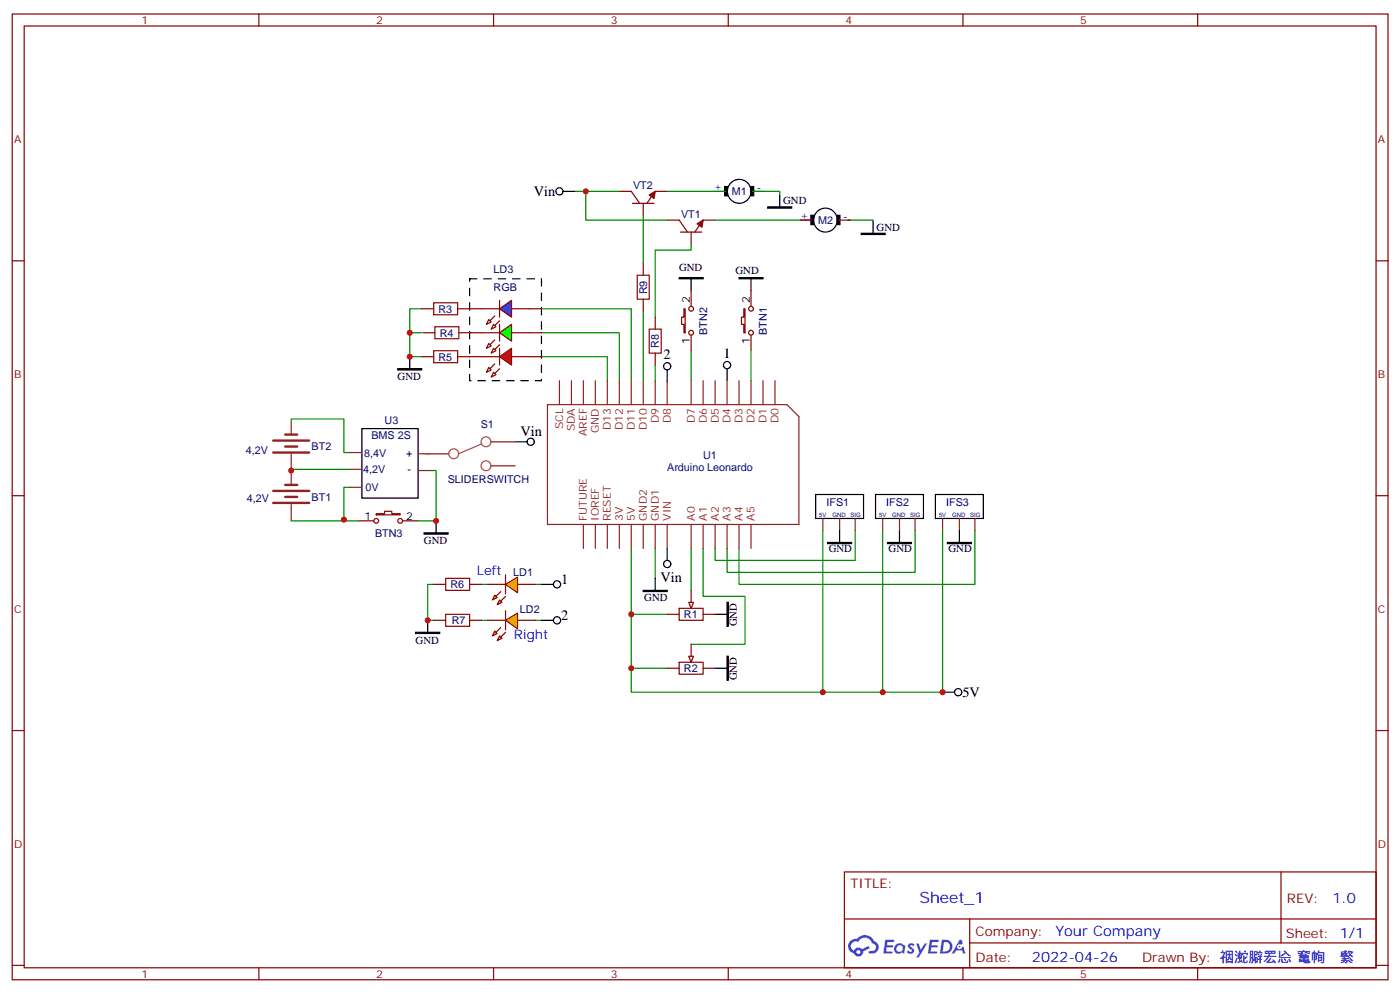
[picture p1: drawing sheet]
<svg xmlns="http://www.w3.org/2000/svg" width="412mm" height="292mm" viewBox="0 0 412 292" stroke-linecap="round" stroke-linejoin="round" font-family="sans-serif">
<g fill="none" stroke="#870000" stroke-width=".35">
<path d="M3.6 4.1h405.3v284.4h-405.3zM7.1 7.7h398.3v277.2h-398.3zM76.3 4.1v3.6M145.4 4.1v3.6M214.6 4.1v3.6M283.7 4.1v3.6M352.8 4.1v3.6M3.6 76.8h3.5M405.4 76.8h3.5M3.6 145.9h3.5M405.4 145.9h3.5M3.6 215.1h3.5"/>
<path d="M405.4 215.1h3.5M248.8 256.7h156.6v28.2h-156.6zM377.4 256.7v20.9M248.8 270.6h156.5M285.7 277.6h119.6M285.7 270.6v14.1M3.6 284.2h3.5M76.3 284.9v3.6M145.4 284.9v3.6M214.6 284.9v3.6M283.7 284.9v3.6M352.8 284.9v3.6"/>
<path d="M405.4 284.2h3.5"/>
</g>
<g fill="#5487ff">
<path d="M267.8 277.9a1.22 1.22 0 0 1 1.7 .3l-.4 .5a.47 .47 0 0 0-.3-.4 .47 .47 0 0 0-.6 .2l.2 .3a1.14 1.14 0 0 1 .8 1.7 1.14 1.14 0 0 1-1.9 0l-.2-.2 .4-.5 .8 .4a.29 .29 0 0 0 .3-.3 .29 .29 0 0 0-.3-.3 1.04 1.04 0 0 1-.5-1.7z"/>
<path d="M260.8 276.6h2.3l.4 .2-.2 .5-1.8 .1-.1 .8h1.5l.3 .4-.4 .4h-1.5l-.2 1.1h1.7l.2 .3-.2 .3-2.6 .1z"/>
<path d="M273.9 276.6h2.4l.3 .2-.1 .5-1.9 .1-.1 .8h1.5l.4 .4-.4 .4h-1.6l-.1 1.1h1.7l.2 .3-.2 .3-2.7 .1z"/>
<path d="M282.7 276.7h.7l.3 1.2-.6 .3a.69 .69 0 0 0-1 .3 .69 .69 0 0 0 .4 1 .69 .69 0 0 0 .9-.7l.5-.2 .5 2.2h-.7l-.3-.9h-1.7l-.5 .9h-.9z"/>
<path d="M269.9 277.7h.8l.6 1.8 1.1-1.8h.8l-2.5 4.2h-.8l.9-1.5z"/>
<path d="M277.5 276.6l-.6 4.2h1.3a2.11 2.11 0 0 0 2.5-2.1 2.11 2.11 0 0 0-2.6-2.1zM278.2 277.4a1.39 1.39 0 0 1 1.6 1.4 1.39 1.39 0 0 1-1.7 1.3h-.3z"/>
<path d="M263.8 278.3a1.54 1.54 0 0 0-.1 2.1 1.54 1.54 0 0 0 2.1 .2l.7 .2 .2-2.3-.1-.2-.4-.1a1.49 1.49 0 0 0-2.4 .1zM264 279.3a.95 .95 0 0 1 1.9 0 .95 .95 0 0 1-1.9 0z"/>
<path d="M250.5 277a2.18 2.18 0 0 0 1.1 3.7 1.44 1.44 0 0 0 1.6 1 1.44 1.44 0 0 0 1.1-1.5l2.1-1-.5-.8-1.9 1a1.47 1.47 0 0 0-2.4 .4 1.39 1.39 0 0 1-.7-1.9 1.39 1.39 0 0 1 2-.5 2.12 2.12 0 0 1 2.2-1.3 2.12 2.12 0 0 1 1.8 1.7 1.14 1.14 0 0 1 1.1 1.4 1.14 1.14 0 0 1-1.6 .8 .43 .43 0 0 0-.5 .3 .43 .43 0 0 0 .4 .5 1.98 1.98 0 0 0 2.5-1.2 1.98 1.98 0 0 0-1.3-2.5 3.1 3.1 0 0 0-5.2-.7l-.9 .1zM252.4 280.3a.55 .55 0 0 1 1.1 0 .55 .55 0 0 1-1.1 0z"/>
<circle cx="282.7" cy="278.7" r=".26"/>
</g>
<path d="M127.8 172h-1.8v10.6h1.8M141.9 172h1.8M157.8 172h1.7M141.9 182.6h1.8M157.8 182.6h1.7" fill="none" stroke="#008700" stroke-width=".35"/>
<g fill="none" stroke="#000" stroke-width=".35">
<path d="M159.5 172h3.6M126 182.6v3.6M159.5 182.6h3.6"/>
<circle cx="164.1" cy="172" r="1.06"/>
<circle cx="164.1" cy="182.6" r="1.06"/>
</g>
<path d="M131.3 170.3h7.1v3.5h-7.1zM131.3 180.9h7.1v3.5h-7.1z" fill="none" stroke="#a10000" stroke-width=".35"/>
<path d="M127.8 172h3.5M138.4 172h3.5M127.8 182.6h3.5M138.4 182.6h3.5" fill="none" stroke="#870000" stroke-width=".35"/>
<path d="M122.5 186.2h7v.3h-7z" fill="#000" stroke="#000" stroke-width=".35"/>
<path d="M148.9 182.6l3.6-2.1v4.6z" fill="#fc0" stroke="#870000" stroke-width=".35"/>
<path d="M148.9 179.8v5.7z" fill="#f00" stroke="#870000" stroke-width=".35"/>
<g fill="#870000" stroke="#870000" stroke-width=".35">
<path d="M148.9 186.2l-1.4 1.4z"/>
<path d="M147.5 184.7l-1.4 1.5z"/>
</g>
<g fill="#fc0" stroke="#870000" stroke-width=".35">
<path d="M147.2 187.2l.7 .7-1.4 .7z"/>
<path d="M145.8 185.8l.7 .7-1.4 .7z"/>
</g>
<path d="M143.7 182.6h5.2M152.5 182.6h5.3" fill="none" stroke="#870000" stroke-width=".35"/>
<path d="M148.9 172l3.6-2.1v4.6z" fill="#fc0" stroke="#870000" stroke-width=".35"/>
<path d="M148.9 169.2v5.7z" fill="#f00" stroke="#870000" stroke-width=".35"/>
<g fill="#870000" stroke="#870000" stroke-width=".35">
<path d="M148.9 175.6l-1.4 1.4z"/>
<path d="M147.5 174.2l-1.4 1.4z"/>
</g>
<g fill="#fc0" stroke="#870000" stroke-width=".35">
<path d="M147.2 176.6l.7 .7-1.4 .7z"/>
<path d="M145.8 175.2l.7 .7-1.4 .7z"/>
</g>
<g fill="none" stroke="#870000" stroke-width=".35">
<path d="M124.2 90.9h3.6M124.6 98h3.5M134.8 90.9h3.6M135.2 98h3.5M141.9 98h5.3M147.2 95.5v4.9M150.7 98h5.3M124.2 105h3.6M134.8 105h3.6M144 101.1l.7 .7-1.4 .8zM145.4 102.6l.7 .7-1.4 .7zM143.7 172h5.2"/>
<path d="M152.5 172h5.3"/>
</g>
<g fill="none" stroke="#000" stroke-width=".35">
<path d="M120.7 105v3.5M196.6 108.9v3.5M214.2 108.5v3.6M193 170.3v3.5M196.6 161.5v3.5"/>
<circle cx="196.6" cy="107.8" r="1.06"/>
<circle cx="214.2" cy="107.5" r="1.06"/>
<circle cx="196.6" cy="166.1" r="1.06"/>
</g>
<path d="M120.7 98h3.5M124.2 90.9h-3.5v14.1h3.5M159.5 98h23v14.1M159.5 90.9h26.5v21.2M159.5 105h19.4v7.1M193 161.5v8.8" fill="none" stroke="#008700" stroke-width=".35"/>
<path d="M117.2 108.5h7v.4h-7zM189.5 173.8h7.1v.4h-7.1z" fill="#000" stroke="#000" stroke-width=".35"/>
<path d="M138.4 82.1h21.1v30h-21.1z" fill="none" stroke="#000" stroke-width=".35" stroke-dasharray="2.1 2.1"/>
<path d="M127.8 89.1h7v3.6h-7zM128.1 96.2h7.1v3.5h-7.1zM127.8 103.3h7v3.5h-7z" fill="none" stroke="#a10000" stroke-width=".35"/>
<g fill="#870000" stroke="#870000" stroke-width=".35">
<path d="M145.8 100.1l-1.4 1.4z"/>
<path d="M145.8 102.9l1.4-1.4z"/>
</g>
<path d="M147.2 98l3.5-2.5v4.9z" fill="#0f0" stroke="#870000" stroke-width=".35"/>
<path d="M138.4 98h3.5M141.9 90.9h5.3M144 94.1l.7 .7-1.4 .7zM145.4 95.5l.7 .7-1.4 .7zM147.2 88.4v5M150.7 90.9h5.3M156 98h3.5" fill="none" stroke="#870000" stroke-width=".35"/>
<g fill="#870000" stroke="#870000" stroke-width=".35">
<path d="M145.8 93l-1.4 1.4z"/>
<path d="M147.2 94.4l-1.4 1.4z"/>
</g>
<path d="M147.2 90.9l3.5-2.5v5z" fill="#00f" stroke="#870000" stroke-width=".35"/>
<path d="M138.4 90.9h3.5M156 90.9h3.5M138.4 105h3.5M156 105h3.5" fill="none" stroke="#870000" stroke-width=".35"/>
<path d="M147.2 105l3.5-2.4v4.9z" fill="#f00" stroke="#870000" stroke-width=".35"/>
<path d="M141.9 105h5.3M144 108.2l.7 .7-1.4 .7zM145.4 109.6l.7 .7-1.4 .7zM147.2 102.6v4.9M150.7 105h5.3M196.6 196.7h3.5M200.1 195h7.1v3.5h-7.1zM203.6 189.7v3.5M207.2 196.7h3.5" fill="none" stroke="#870000" stroke-width=".35"/>
<g fill="#870000" stroke="#870000" stroke-width=".35">
<path d="M147.2 108.5l-1.4 1.5z"/>
<path d="M145.8 107.1l-1.4 1.4z"/>
</g>
<path d="M242.4 156.2v47.6M252 156.2v8.8h-41.3v-3.5M260.1 156.2v47.6M269.6 156.2v12.3h-55.4v-7M277.7 156.2v47.6h-91.7v-42.3M287.2 156.2v15.8h-69.5v-10.5M203.6 161.5v12.3M207.2 161.5v14.1h12.3v14.1h-15.9M186 180.9h10.6M186 196.7h10.6" fill="none" stroke="#008700" stroke-width=".35"/>
<path d="M240.3 145.6h14.1v7h-14.1zM247.4 156.2v3.5M258 145.6h14.1v7h-14.1zM265 156.2v3.5M275.6 145.6h14.1v7h-14.1zM282.6 156.2v3.5M210.7 196.7h3.5M210.7 180.9h3.5" fill="none" stroke="#000" stroke-width=".35"/>
<path d="M242.4 152.6v3.6M247.4 152.6v3.6M252 152.6v3.6M260.1 152.6v3.6M265 152.6v3.6M269.6 152.6v3.6M277.7 152.6v3.6M282.6 152.6v3.6M287.2 152.6v3.6" fill="none" stroke="#8c2424" stroke-width=".35"/>
<path d="M243.8 159.7h7.1v.4h-7.1zM261.5 159.7h7v.4h-7zM279.1 159.7h7.1v.4h-7.1zM214.2 177.3h.4v7.1h-.4zM214.2 193.2h.4v7.1h-.4z" fill="#000" stroke="#000" stroke-width=".35"/>
<path d="M202.9 193.2h1.4l-.7 1.8z" fill="#f0f0f0" stroke="#870000" stroke-width=".35"/>
<path d="M200.1 179.1h7.1v3.5h-7.1zM203.6 173.8v3.5M196.6 180.9h3.5M207.2 180.9h3.5" fill="none" stroke="#870000" stroke-width=".35"/>
<path d="M202.9 177.3h1.4l-.7 1.8z" fill="#f0f0f0" stroke="#870000" stroke-width=".35"/>
<path d="M213.5 54.9h.8v2.8h-.8zM221.3 54.9h.8v2.8h-.8zM226.2 60.9h7.1v.4h-7.1zM238.9 63.4h.8v2.7h-.8zM246.7 63.4h.8v2.7h-.8zM253.7 68.7h7.1v.3h-7.1zM200.1 81.7h7.1v.4h-7.1zM217.7 81.7h7.1v.4h-7.1zM125 156.9h7v.3h-7z" fill="#000" stroke="#000" stroke-width=".35"/>
<g fill="none" stroke="#000" stroke-width=".35">
<path d="M165.9 56.3h3.5M229.7 57.4v3.5M257.2 65.2v3.5M203.6 82.1v3.5M221.3 82.1v3.5M106.6 126.2h16.6v20.4h-16.6zM151.8 130.1h3.5M128.5 153.4v3.5M277.7 203.8h3.5"/>
<circle cx="164.8" cy="56.3" r="1.06"/>
<circle cx="217.8" cy="56.3" r="3.5"/>
<circle cx="243.2" cy="64.8" r="3.5"/>
<circle cx="156.4" cy="130.1" r="1.06"/>
<circle cx="282.3" cy="203.8" r="1.06"/>
</g>
<g fill="none" stroke="#008700" stroke-width=".35">
<path d="M169.4 56.3h13.1M172.6 56.3v8.5h24M196.6 56.3h17.3M221.6 56.3h8.1v1.1M189.5 63.4v14.1M203.6 71.9v1.7h-10.6v19.8M210.7 64.8h28.2M249.8 64.8h7.4v.4M189.5 91.6v20.5M193 107.5v4.6M203.6 103.3v8.8M221.3 103.3v8.8"/>
<path d="M85.8 124.4v-1h15.5v9.8h1.8M103.1 138.2h-17.3v1M126.7 138.5h1.8v14.9h-5.3M101.3 153v.4h4.3M103.1 143.5h-1.8v9.9h-15.5"/>
</g>
<g fill="none" stroke="#870000" stroke-width=".35">
<path d="M182.5 56.3h3.5l2.5 3.6M186.3 59.9h6.4M189.5 59.9v3.5M196.6 56.3h-3.6l-2.4 3.6M210.3 56.3h3.6M221.6 56.3h3.5M189.5 77.5v3.5M196.6 64.8h3.5l2.5 3.5M200.4 68.3h6.4M203.6 68.3v3.6M210.7 64.8h-3.5l-2.5 3.5M235.7 64.8h3.6"/>
<path d="M247 64.8h3.5M189.5 88.1v3.5M193 93.4v3.5M201.5 90.9h.4v7.1h-.4v-2.5h-.7v-2.1h.7zM203.6 85.6v4.6M203.6 98.7v4.6M219.1 90.9h.4v7.1h-.4v-2.5h-.7v-2.1h.7zM221.3 85.6v4.6M221.3 98.7v4.6M193 104v3.5M105.6 153.4h4.5M110.8 151.2h2.5v-.7h2.1v.7h2.5v.4h-7.1z"/>
<path d="M118.6 153.4h4.6"/>
<circle cx="203.6" cy="90.9" r=".71"/>
<circle cx="203.6" cy="98" r=".71"/>
<circle cx="221.3" cy="98" r=".71"/>
<circle cx="221.3" cy="90.9" r=".71"/>
<circle cx="110.8" cy="153.4" r=".71"/>
<circle cx="117.9" cy="153.4" r=".71"/>
</g>
<g fill="none" stroke="#8c2424" stroke-width=".35">
<path d="M161.3 119.1h70.5l3.6 3.6v31.7h-74.1zM164.8 112.1v7M168.3 112.1v7M171.9 112.1v7M175.4 112.1v7M178.9 112.1v7M182.5 112.1v7M186 112.1v7M189.5 112.1v7M193 112.1v7M196.6 112.1v7M203.6 112.1v7"/>
<path d="M207.2 112.1v7M210.7 112.1v7M214.2 112.1v7M217.7 112.1v7M221.3 112.1v7M224.8 112.1v7M228.3 112.1v7M85.8 124.4v3.6M85.8 133.6v4.9M85.8 139.2v3.6M103.1 133.2h3.5M103.1 138.2h3.5"/>
<path d="M123.2 138.5h3.5M123.2 133.6h3.5M85.8 148.4v5M103.1 143.5h3.5M171.9 154.4v7.1M175.4 154.4v7.1M178.9 154.4v7.1M182.5 154.4v7.1M186 154.4v7.1M189.5 154.4v7.1M193 154.4v7.1M196.6 154.4v7.1"/>
<path d="M203.6 154.4v7.1M207.2 154.4v7.1M210.7 154.4v7.1M214.2 154.4v7.1M217.7 154.4v7.1M221.3 154.4v7.1"/>
</g>
<path d="M80.5 129.7h10.6M80.5 133.2h10.6M84 128h3.6M84 131.5h3.6M80.5 144.5h10.6M80.5 148.1h10.6M84 142.8h3.6M84 146.3h3.6" fill="none" stroke="#8c2424" stroke-width=".71"/>
<g fill="none" stroke="#a64a4a" stroke-width=".35">
<path d="M125.2 133.6h7.1M141.8 130.8l-6.7 2.8M144.6 130.1h7.2M144.6 137.1h7.2"/>
<circle cx="133.7" cy="133.6" r="1.45"/>
<circle cx="143.2" cy="137.1" r="1.45"/>
<circle cx="143.2" cy="130.1" r="1.45"/>
</g>
<path d="M187.7 81h3.6v7.1h-3.6zM191.3 96.9h3.5v7.1h-3.5z" fill="none" stroke="#a10000" stroke-width=".35"/>
<g fill="#870000" stroke="#870000" stroke-width=".35">
<path d="M205.4 65.9l1.8-1.1-.4 2.1z"/>
<path d="M191.3 57.4l1.7-1.1-.3 2.2z"/>
</g>
<g fill="#c00">
<circle cx="126" cy="182.6" r=".88"/>
<circle cx="120.7" cy="105" r=".88"/>
<circle cx="120.7" cy="98" r=".88"/>
<circle cx="186" cy="180.9" r=".88"/>
<circle cx="186" cy="196.7" r=".88"/>
<circle cx="260.1" cy="203.8" r=".88"/>
<circle cx="242.4" cy="203.8" r=".88"/>
<circle cx="277.7" cy="203.8" r=".88"/>
<circle cx="85.8" cy="138.5" r=".88"/>
<circle cx="101.3" cy="153" r=".88"/>
<circle cx="128.5" cy="153.4" r=".88"/>
<circle cx="172.6" cy="56.3" r=".88"/>
</g>
<text font-size="4.6" fill="#00f" x="270.9" y="265.7">Sheet_1</text>
<g font-size="4.2">
<text x="157.3" y="57.7">Vin</text>
<text x="195.5" y="105.7">2</text>
<text x="213.1" y="105.4">1</text>
<text x="153.3" y="128.3">Vin</text>
<text x="165.3" y="172">1</text>
<text x="194.6" y="171.4">Vin</text>
<text x="165.3" y="182.6">2</text>
<text x="283.5" y="205.2">5V</text>
</g>
<g font-size="4.2" fill="#00f">
<text x="392.6" y="266">1.0</text>
<text x="311" y="275.5">Your Company</text>
<text x="304" y="283.3">2022-04-26</text>
</g>
<g font-size="3.9" fill="#00f">
<text x="140.5" y="169.2">Left</text>
<text x="151.4" y="188.3">Right</text>
</g>
<g font-size="3.9" fill="#800">
<text x="250.5" y="261.3">TITLE:</text>
<text x="379.2" y="266">REV:</text>
<text x="287.5" y="275.5">Company:</text>
<text x="378.8" y="276.1">Sheet: 1/1</text>
<text x="287.5" y="283.2">Date:</text>
<text x="336.5" y="283.3">Drawn By: 䄄㵃䑀䍔㤀 䆴㡄ᐾ䌠</text>
</g>
<g font-size="3.2" fill="#800">
<text x="41.7" y="7.1">1</text>
<text x="110.8" y="7.1">2</text>
<text x="180" y="7.1">3</text>
<text x="249.1" y="7.1">4</text>
<text x="318.3" y="7.1">5</text>
<text x="4.1" y="42.2">A</text>
<text x="405.9" y="42.2">A</text>
<text x="4.1" y="111.4">B</text>
<text x="405.9" y="111.4">B</text>
<text x="4.1" y="180.5">C</text>
<text x="405.9" y="180.5">C</text>
<text x="4.1" y="249.7">D</text>
<text x="405.9" y="249.7">D</text>
<text x="41.7" y="287.9">1</text>
<text x="110.8" y="287.9">2</text>
<text x="180" y="287.9">3</text>
<text x="249.1" y="287.9">4</text>
<text x="318.3" y="287.9">5</text>
</g>
<g font-size="3.2" fill="#000080">
<text x="186.5" y="55.7">VT2</text>
<text x="215.6" y="57.4">M1</text>
<text x="200.6" y="64.2">VT1</text>
<text x="241" y="65.9">M2</text>
<text x="145.4" y="80.3">LD3</text>
<text x="145.4" y="85.6">RGB</text>
<text x="190.6" y="86.7" transform="rotate(-90 190.6 86.7)">R9</text>
<text x="129.2" y="92">R3</text>
<text x="129.6" y="99.1">R4</text>
<text x="208.3" y="98.6" transform="rotate(-90 208.3 98.6)">BTN2</text>
<text x="226" y="98.6" transform="rotate(-90 226 98.6)">BTN1</text>
<text x="129.2" y="106.2">R5</text>
<text x="194.2" y="102.5" transform="rotate(-90 194.2 102.5)">R8</text>
<text x="113.3" y="124.9">U3</text>
<text x="141.6" y="125.9">S1</text>
<text x="109.4" y="129.4">BMS 2S</text>
<text x="72.4" y="133.6">4,2V</text>
<text x="91.8" y="132.6">BT2</text>
<text x="107.3" y="134.7">8,4V</text>
<text x="119.7" y="134.7">+</text>
<text x="207.2" y="135">U1</text>
<text x="107" y="139.2">4,2V</text>
<text x="120" y="139.2">-</text>
<text x="131.9" y="142.2">SLIDERSWITCH</text>
<text x="196.6" y="138.5">Arduino Leonardo</text>
<text x="72.7" y="147.7">4,2V</text>
<text x="91.8" y="147.4">BT1</text>
<text x="107.7" y="144.5">0V</text>
<text x="243.5" y="149.1">IFS1</text>
<text x="261.1" y="149.1">IFS2</text>
<text x="278.8" y="149.1">IFS3</text>
<text x="110.5" y="158">BTN3</text>
<text x="132.7" y="173.2">R6</text>
<text x="151.2" y="169.7">LD1</text>
<text x="133.1" y="183.8">R7</text>
<text x="153.2" y="180.5">LD2</text>
<text x="201.5" y="182">R1</text>
<text x="201.5" y="197.9">R2</text>
</g>
<g font-size="3.2" fill="#00f">
<text x="210.3" y="56">+</text>
<text x="223" y="56.3">-</text>
<text x="235.7" y="64.5">+</text>
<text x="248.4" y="64.8">-</text>
</g>
<g font-size="3.2">
<text x="230.7" y="59.9">GND</text>
<text x="258.3" y="68">GND</text>
<text x="200.1" y="79.7">GND</text>
<text x="216.7" y="80.6">GND</text>
<text x="203.3" y="89.1" transform="rotate(-90 203.3 89.1)">2</text>
<text x="220.9" y="89.1" transform="rotate(-90 220.9 89.1)">2</text>
<text x="203.3" y="101.4" transform="rotate(-90 203.3 101.4)">1</text>
<text x="220.9" y="101.4" transform="rotate(-90 220.9 101.4)">1</text>
<text x="117.2" y="112">GND</text>
<text x="107.4" y="153">1</text>
<text x="119.7" y="153">2</text>
<text x="124.9" y="160.3">GND</text>
<text x="244.2" y="162.6">GND</text>
<text x="261.8" y="162.6">GND</text>
<text x="279.4" y="162.6">GND</text>
<text x="189.8" y="177">GND</text>
<text x="217.1" y="184.4" transform="rotate(-90 217.1 184.4)">GND</text>
<text x="122.4" y="189.6">GND</text>
<text x="217.1" y="200.3" transform="rotate(-90 217.1 200.3)">GND</text>
</g>
<g font-size="3.2" fill="#8d2323">
<text x="194.1" y="124.7" transform="rotate(-90 194.1 124.7)">D9</text>
<text x="197.6" y="124.7" transform="rotate(-90 197.6 124.7)">D8</text>
<text x="204.7" y="124.7" transform="rotate(-90 204.7 124.7)">D7</text>
<text x="208.2" y="124.7" transform="rotate(-90 208.2 124.7)">D6</text>
<text x="211.7" y="124.7" transform="rotate(-90 211.7 124.7)">D5</text>
<text x="215.3" y="124.7" transform="rotate(-90 215.3 124.7)">D4</text>
<text x="218.8" y="124.7" transform="rotate(-90 218.8 124.7)">D3</text>
<text x="222.3" y="124.7" transform="rotate(-90 222.3 124.7)">D2</text>
<text x="225.8" y="124.7" transform="rotate(-90 225.8 124.7)">D1</text>
<text x="229.4" y="124.7" transform="rotate(-90 229.4 124.7)">D0</text>
<text x="165.9" y="126.3" transform="rotate(-90 165.9 126.3)">SCL</text>
<text x="169.4" y="127" transform="rotate(-90 169.4 127)">SDA</text>
<text x="172.9" y="128.4" transform="rotate(-90 172.9 128.4)">AREF</text>
<text x="176.5" y="127.5" transform="rotate(-90 176.5 127.5)">GND</text>
<text x="180" y="126.7" transform="rotate(-90 180 126.7)">D13</text>
<text x="183.5" y="126.7" transform="rotate(-90 183.5 126.7)">D12</text>
<text x="187" y="126.7" transform="rotate(-90 187 126.7)">D11</text>
<text x="190.6" y="126.7" transform="rotate(-90 190.6 126.7)">D10</text>
<text x="172.9" y="153.4" transform="rotate(-90 172.9 153.4)">FUTURE</text>
<text x="176.5" y="153.4" transform="rotate(-90 176.5 153.4)">IOREF</text>
<text x="180" y="153.4" transform="rotate(-90 180 153.4)">RESET</text>
<text x="183.5" y="153.4" transform="rotate(-90 183.5 153.4)">3V</text>
<text x="187" y="153.4" transform="rotate(-90 187 153.4)">5V</text>
<text x="190.6" y="153.4" transform="rotate(-90 190.6 153.4)">GND2</text>
<text x="194.1" y="153.4" transform="rotate(-90 194.1 153.4)">GND1</text>
<text x="197.6" y="153.4" transform="rotate(-90 197.6 153.4)">VIN</text>
<text x="204.7" y="153.4" transform="rotate(-90 204.7 153.4)">A0</text>
<text x="208.2" y="153.4" transform="rotate(-90 208.2 153.4)">A1</text>
<text x="211.7" y="153.4" transform="rotate(-90 211.7 153.4)">A2</text>
<text x="215.3" y="153.4" transform="rotate(-90 215.3 153.4)">A3</text>
<text x="218.8" y="153.4" transform="rotate(-90 218.8 153.4)">A4</text>
<text x="222.3" y="153.4" transform="rotate(-90 222.3 153.4)">A5</text>
</g>
<g font-size="1.8" fill="#000080">
<text x="241.4" y="152.3">5V</text>
<text x="245.3" y="152.3">GND</text>
<text x="250.5" y="152.3">SIG</text>
<text x="259" y="152.3">5V</text>
<text x="262.9" y="152.3">GND</text>
<text x="268.2" y="152.3">SIG</text>
<text x="276.6" y="152.3">5V</text>
<text x="280.5" y="152.3">GND</text>
<text x="285.8" y="152.3">SIG</text>
</g>
</svg>
